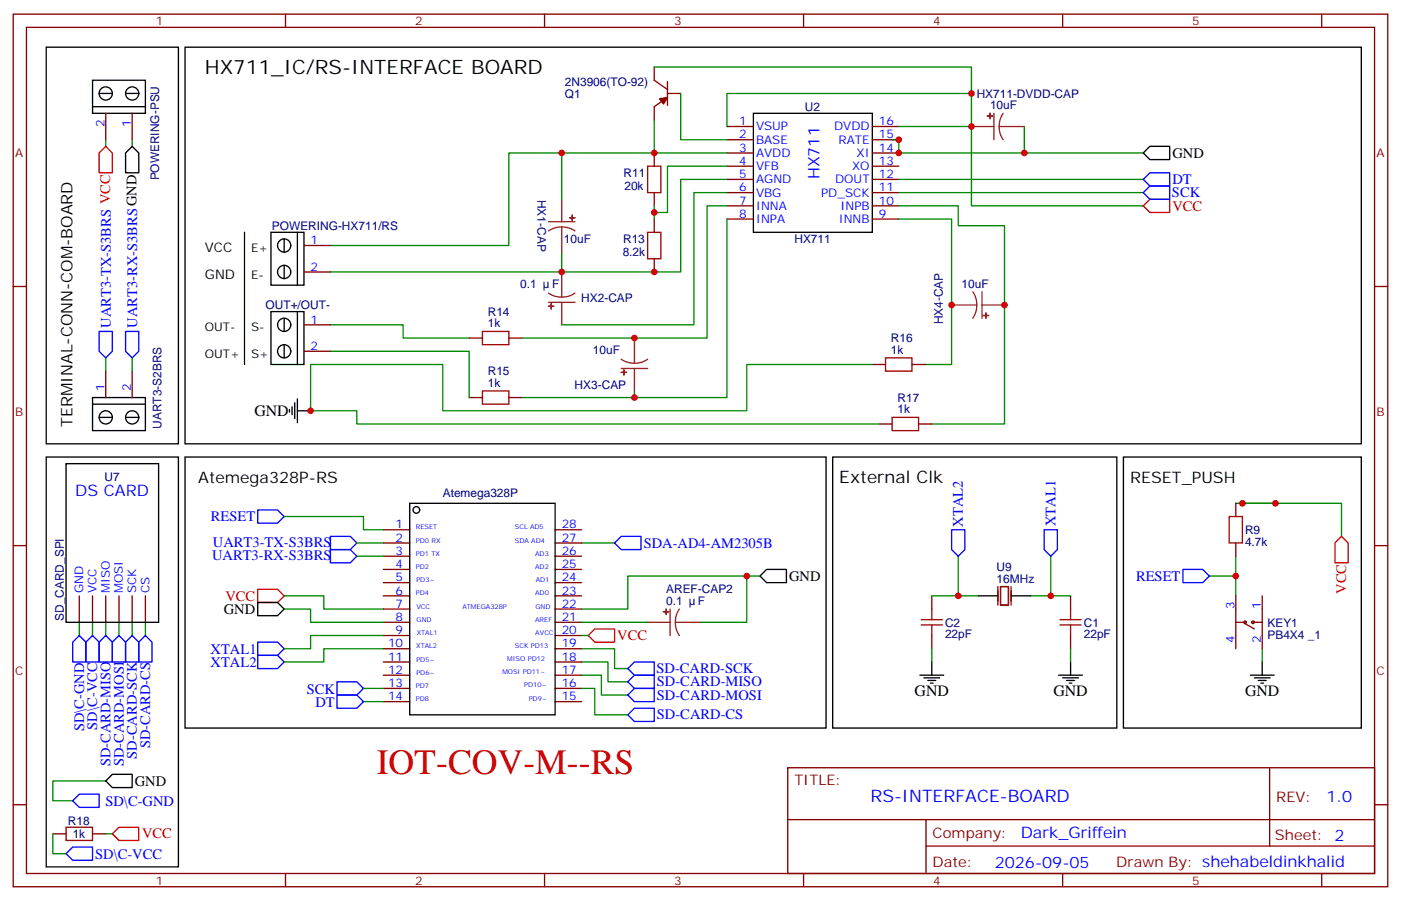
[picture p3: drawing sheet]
<svg xmlns="http://www.w3.org/2000/svg" width="374mm" height="240mm" viewBox="0 0 374 240" stroke-linecap="round" stroke-linejoin="round" font-family="sans-serif">
<g fill="none" stroke="#000" stroke-width=".35">
<path d="M12.3 12.6h35.3v105.8h-35.3zM49.4 12.6h314v105.8h-314zM24.7 21.4h14.1v8.8h-14.1zM24.7 28.5h14.1M26.5 24.9h3.5M33.5 24.9h3.5M35.3 39.1l1.7 1.7v5.3h-3.5v-5.3zM201.1 30.2h31.7v31.8h-31.7zM306.9 39.1h5.3v3.5h-5.3l-1.7-1.8zM65.3 62v35.3M72.3 62h8.8v14.1h-8.8zM75.8 63.7v3.6"/>
<path d="M75.8 70.8v3.5M79.4 62v14.1M72.3 83.1h8.8v14.2h-8.8zM75.8 84.9v3.5M75.8 92v3.5M79.4 83.1v14.2M24.7 106.1h14.1v8.8h-14.1zM24.7 107.8h14.1M26.5 111.4h3.5M33.5 111.4h3.5M77.3 109.3v.7M78 108.5v2.2"/>
<path d="M78.7 107.5v4.2M79.4 106.4v6.4M79.4 109.6h3.5M12.3 122h35.3v109.3h-35.3zM17.6 123.7h24.7v42.4h-24.7zM49.4 122h171.1v72.3h-171.1zM109.4 134.3h38.8v56.4h-38.8zM222.2 122h75.9v72.3h-75.9zM299.9 122h63.5v72.3h-63.5zM202.8 153.7l1.8-1.8h5.3v3.6h-5.3zM261.1 159h5.2M269.9 159h5.3"/>
<path d="M68.8 160.8h5.3l1.7 1.7-1.7 1.8h-5.3zM248.7 176.6v3.6M285.8 176.6v3.6M336.9 176.6v3.6M245.5 180.2h6.4M246.6 180.9h4.2M247.6 181.6h2.2M248.4 182.3h.7M282.6 180.2h6.3M283.6 180.9h4.3M284.7 181.6h2.1M285.4 182.3h.7"/>
<path d="M333.7 180.2h6.4M334.8 180.9h4.2M335.8 181.6h2.2M336.5 182.3h.8M28.2 208.4l1.8-1.8h5.3v3.5h-5.3z"/>
<circle cx="28.2" cy="24.9" r="1.76"/>
<circle cx="35.3" cy="24.9" r="1.76"/>
<circle cx="75.8" cy="72.6" r="1.76"/>
<circle cx="75.8" cy="65.5" r="1.76"/>
<circle cx="75.8" cy="93.7" r="1.76"/>
<circle cx="75.8" cy="86.7" r="1.76"/>
<circle cx="28.2" cy="111.4" r="1.76"/>
<circle cx="35.3" cy="111.4" r="1.76"/>
<circle cx="111.1" cy="136.1" r=".88"/>
</g>
<g fill="none" stroke="#008700" stroke-width=".35">
<path d="M174.6 17.9h84.7v7M28.2 37.3v1.8M35.3 37.3v1.8M174.6 32v8.8M181.7 24.9v12.4h12.3M194 33.8v-8.9h65.3v8.9M238.1 37.3h1.8v3.5h65.3M239.9 33.8h19.4v21.1h45.9M273.4 33.8v7M149.9 40.8v12.4M174.6 54.9v3.6M194 40.8h-58.2v24.7h-47.6"/>
<path d="M194 44.3h-15.8v12.4h-3.6M194 47.9h-12.3v24.7h-31.8v-5.3M194 58.5v47.6h-54.7M194 54.9h-5.3v35.3h-49.4M194 51.4h-8.8v35.3h-35.3M239.9 58.5h14.1v38.8h-7.1M239.9 54.9h15.9v5.3h12.3v52.9h-19.4M239.9 47.9h65.3M239.9 51.4h65.3M88.2 72.6h61.7M28.2 95.5v3.5M35.3 95.5v3.5"/>
<path d="M88.2 86.7h19.4v3.5h17.6M88.2 93.7h37v12.4M232.8 97.3h-33.5v12.3h-81.1v-12.3h-35.3v12.3h12.3v3.5h139.4M169.3 104.3v1.8M75.8 137.8h21.2v3.6h5.3M329.8 134.3h10.6M331.6 134.3h26.5v8.8M75.8 159h10.6v3.5h15.9M95.2 144.9h7.1M95.2 148.4h7.1M155.2 144.9h8.8M199.3 153.7v12.4h-12.3"/>
<path d="M202.8 153.7h-35.2v8.8h-12.4M248.7 159h12.4M255.8 148.4v10.6M275.2 159h10.6M280.5 148.4v10.6M322.8 153.7h7M329.8 148.4v10.6M21.2 166.1v3.5M24.7 166.1v3.5M28.2 166.1v3.5M31.7 166.1v3.5M35.3 166.1v3.5"/>
<path d="M38.8 166.1v3.5M75.8 162.5h7.1v3.6h19.4M102.3 173.1h-15.9v3.5h-10.6M102.3 169.6h-19.4v3.5h-7.1M155.2 173.1h8.8v5.3h3.6M155.2 176.6h7.1v5.3h5.3M155.2 169.6h1.8M155.2 166.1h17.7M248.7 173.1v3.5M285.8 173.1v3.5M336.9 173.1v3.5M97 187.2h5.3"/>
<path d="M97 183.7h5.3M155.2 180.2h5.3v5.3h7.1M155.2 183.7h3.5v7h8.9M28.2 208.4h-14.1v5.3h5.3M14.1 222.5v5.3h3.5M28.2 222.5h1.8"/>
</g>
<path d="M26.5 40.8l1.7-1.7 1.8 1.7v5.3h-3.5zM306.9 53.2h5.3v3.5h-5.3l-1.7-1.8zM68.8 157.2h5.3l1.7 1.8-1.7 1.8h-5.3zM358.1 143.1l1.7 1.8v5.3h-3.5v-5.3zM157 169.6l1.7-1.8h5.3v3.5h-5.3zM30 222.5l1.7-1.8h5.3v3.6h-5.3z" fill="none" stroke="#f00" stroke-width=".35"/>
<g fill="none" stroke="#00f" stroke-width=".35">
<path d="M305.2 51.4l1.7-1.8h5.3v3.6h-5.3zM306.9 46.1h5.3v3.5h-5.3l-1.7-1.7zM26.5 88.4h3.5v5.3l-1.8 1.8-1.7-1.8zM33.5 88.4h3.5v5.3l-1.7 1.8-1.8-1.8zM68.8 136.1h5.3l1.7 1.7-1.7 1.8h-5.3zM88.2 143.1h5.3l1.7 1.8-1.7 1.7h-5.3zM88.2 146.6h5.3l1.7 1.8-1.7 1.8h-5.3zM164 144.9l1.8-1.8h5.3v3.5h-5.3zM254 141.4h3.5v5.2l-1.7 1.8-1.8-1.8zM278.7 141.4h3.5v5.2l-1.7 1.8-1.8-1.8zM315.7 151.9h5.3l1.8 1.8-1.8 1.8h-5.3zM19.4 171.3l1.8-1.7 1.7 1.7v5.3h-3.5z"/>
<path d="M22.9 171.3l1.8-1.7 1.8 1.7v5.3h-3.6zM26.5 171.3l1.7-1.7 1.8 1.7v5.3h-3.5zM30 171.3l1.7-1.7 1.8 1.7v5.3h-3.5zM33.5 171.3l1.8-1.7 1.7 1.7v5.3h-3.5zM37 171.3l1.8-1.7 1.8 1.7v5.3h-3.6zM68.8 171.3h5.3l1.7 1.8-1.7 1.8h-5.3zM68.8 174.9h5.3l1.7 1.7-1.7 1.8h-5.3zM167.6 178.4l1.7-1.8h5.3v3.6h-5.3zM90 181.9h5.2l1.8 1.8-1.8 1.8h-5.2zM90 185.5h5.2l1.8 1.7-1.8 1.8h-5.2zM167.6 181.9l1.7-1.7h5.3v3.5h-5.3zM167.6 190.7l1.7-1.7h5.3v3.5h-5.3z"/>
<path d="M169.3 183.7h5.3v3.5h-5.3l-1.7-1.7zM19.4 213.7l1.8-1.8h5.3v3.5h-5.3zM17.6 227.8l1.8-1.8h5.3v3.6h-5.3z"/>
</g>
<g fill="none" stroke="#870000" stroke-width=".35">
<path d="M3.5 3.8h366.9v232.8h-366.9zM7.1 7.3h359.8v225.8h-359.8zM76.2 3.8v3.5M145.3 3.8v3.5M174.6 17.9v3.5l3.6 2.5M214.5 3.8v3.5M283.6 3.8v3.5M352.8 3.8v3.5M28.2 30.2v7.1M35.3 30.2v7.1M178.2 21.8v6.3M178.2 26l-3.6 2.5v3.5"/>
<path d="M178.2 24.9h3.5M194 33.8h7.1M194 37.3h7.1M232.8 33.8h7.1M232.8 37.3h7.1M174.6 40.8v3.5M174.6 51.4v3.5M174.6 58.5v3.5M194 40.8h7.1M194 44.3h7.1M194 47.9h7.1M194 51.4h7.1"/>
<path d="M194 54.9h7.1M194 58.5h7.1M232.8 40.8h7.1M232.8 44.3h7.1M232.8 47.9h7.1M232.8 51.4h7.1M232.8 54.9h7.1M232.8 58.5h7.1M3.5 76.4h3.6M81.1 72.6h7.1M81.1 65.5h7.1M174.6 69v3.6"/>
<path d="M366.9 76.4h3.5M28.2 99v7.1M35.3 99v7.1M81.1 93.7h7.1M81.1 86.7h7.1M125.2 90.2h3.6M135.8 90.2h3.5M232.8 97.3h3.6M243.4 97.3h3.5M125.2 106.1h3.6M135.8 106.1h3.5M234.6 113.1h3.5"/>
<path d="M245.2 113.1h3.5M329.8 134.3v3.5M3.5 145.6h3.6M21.2 159v7.1M24.7 159v7.1M28.2 159v7.1M31.7 159v7.1M35.3 159v7.1M38.8 159v7.1M102.3 141.4h7.1M102.3 144.9h7.1M102.3 148.4h7.1"/>
<path d="M102.3 151.9h7.1M102.3 155.5h7.1M102.3 159h7.1M148.2 141.4h7M148.2 144.9h7M148.2 148.4h7M148.2 151.9h7M148.2 155.5h7M148.2 159h7M248.7 159v3.5M285.8 159v3.5M329.8 144.9v3.5"/>
<path d="M329.8 159v14.1M336.9 159v14.1M366.9 145.6h3.5M102.3 162.5h7.1M102.3 166.1h7.1M102.3 169.6h7.1M102.3 173.1h7.1M102.3 176.6h7.1M148.2 162.5h7M148.2 166.1h7M148.2 169.6h7M148.2 173.1h7"/>
<path d="M148.2 176.6h7M248.7 169.6v3.5M285.8 169.6v3.5M329.8 166.1h2.5M332.3 166.4l2.5 1.4M334.4 166.1h2.5M102.3 180.2h7.1M102.3 183.7h7.1M102.3 187.2h7.1M148.2 180.2h7M148.2 183.7h7M148.2 187.2h7"/>
<path d="M3.5 214.7h3.6M210.3 204.9h156.6v28.2h-156.6zM210.3 218.7h156.5M247.2 218.7v14.1M338.9 204.9v20.9M366.9 214.7h3.5M14.1 222.5h3.5M24.7 222.5h3.5M76.2 233.1v3.5M145.3 233.1v3.5M214.5 233.1v3.5M247.2 225.8h119.6"/>
<path d="M283.6 233.1v3.5M352.8 233.1v3.5"/>
<circle cx="332.3" cy="166.1" r=".35"/>
<circle cx="334.4" cy="166.1" r=".35"/>
</g>
<g fill="none" stroke="#8c2424" stroke-width=".35">
<path d="M259.3 33.8h6M265.3 30.2v7.1M266.7 33.8l.2 1.8 .9 1.7M266.7 33.8h6.7M267.8 30.2l-.9 1.7-.2 1.9M146.4 59.2h7.1M149.9 53.2v6M146.4 78.2l1.7 .8 1.8 .3M149.9 60.6l-1.8 .2-1.7 .8M149.9 60.6l1.9 .2 1.7 .8M149.9 60.6v6.7M149.9 72.6v6.7"/>
<path d="M153.5 78.2l-1.7 .8-1.9 .3M259.6 77.9l.9 1.6 .2 1.9M262.1 77.9v7M146.4 80.7h7.1M149.9 80.7v6M165.8 95.8l1.7 .9 1.8 .2M165.8 98.3h7.1M169.3 90.2v6.7M169.3 98.3v6M172.9 95.8l-1.7 .9-1.9 .2M254 81.4h6.7M260.7 81.4l-.2 1.8-.9 1.7"/>
<path d="M262.1 81.4h6M172.9 166.1h6M178.9 162.5v7.1M180.3 166.1l.2 1.8 .8 1.7M180.3 166.1h6.7M181.3 162.5l-.8 1.7-.2 1.9"/>
</g>
<g fill="#8c2424" stroke="#8c2424" stroke-width=".35">
<path d="M177.8 162.5v1.4z"/>
<path d="M177.1 163.2l1.4 .1z"/>
<path d="M264.2 30.2l.1 1.4z"/>
<path d="M263.5 30.9l1.4 .1z"/>
<path d="M152 58.1h1.5z"/>
<path d="M152.7 57.4l.1 1.4z"/>
<path d="M146.4 81.7h1.4z"/>
<path d="M147.1 81v1.4z"/>
<path d="M165.8 99.3l1.4 .1z"/>
<path d="M166.5 98.7v1.4z"/>
<path d="M263.1 83.5l.1 1.4z"/>
<path d="M262.5 84.2h1.4z"/>
</g>
<g fill="none" stroke="#a10000" stroke-width=".35">
<path d="M172.9 44.3h3.5v7.1h-3.5zM172.9 62h3.5v7h-3.5zM128.8 88.4h7v3.6h-7zM236.4 95.5h7v3.5h-7zM128.8 104.3h7v3.5h-7zM238.1 111.4h7.1v3.5h-7.1zM328.1 137.8h3.5v7.1h-3.5zM245.9 166.8h5.6M245.9 165.3h5.6M248.7 162.5v2.8M248.7 166.8v2.8M282.9 166.8h5.7"/>
<path d="M282.9 165.3h5.7M285.8 162.5v2.8M285.8 166.8v2.8M17.6 220.7h7.1v3.6h-7.1z"/>
</g>
<path d="M266.3 156.5v5M267.1 156.5h2.1v5h-2.1zM269.9 156.5v5" fill="none" stroke="#871200" stroke-width=".35"/>
<path d="M176 26.4l2.2-.4-1.1 1.8z" fill="#870000" stroke="#870000" stroke-width=".35"/>
<g fill="#c00">
<circle cx="199.3" cy="153.7" r=".88"/>
<circle cx="329.8" cy="153.7" r=".88"/>
<circle cx="255.8" cy="159" r=".88"/>
<circle cx="280.5" cy="159" r=".88"/>
<circle cx="340.4" cy="134.3" r=".88"/>
<circle cx="331.6" cy="134.3" r=".88"/>
<circle cx="174.6" cy="56.7" r=".88"/>
<circle cx="174.6" cy="72.6" r=".88"/>
<circle cx="149.9" cy="72.6" r=".88"/>
<circle cx="169.3" cy="90.2" r=".88"/>
<circle cx="254" cy="81.4" r=".88"/>
<circle cx="268.1" cy="81.4" r=".88"/>
<circle cx="259.3" cy="24.9" r=".88"/>
<circle cx="239.9" cy="37.3" r=".88"/>
<circle cx="239.9" cy="40.8" r=".88"/>
<circle cx="273.4" cy="40.8" r=".88"/>
<circle cx="149.9" cy="40.8" r=".88"/>
<circle cx="174.6" cy="40.8" r=".88"/>
<circle cx="259.3" cy="33.8" r=".88"/>
<circle cx="169.3" cy="106.1" r=".88"/>
<circle cx="82.9" cy="109.6" r=".88"/>
</g>
<text font-size="9.5" fill="#c00" x="100.5" y="206.6">IOT-COV-M--RS</text>
<text font-size="5.3" x="54.7" y="19.6">HX711_IC/RS-INTERFACE BOARD</text>
<text font-size="4.6" x="224" y="129">External Clk</text>
<text font-size="4.6" fill="#00f" x="232.3" y="213.9">RS-INTERFACE-BOARD</text>
<g font-size="4.2" fill="#00f">
<text x="218.7" y="47.9" transform="rotate(-90 218.7 47.9)">HX711</text>
<text x="20.1" y="132.5">DS CARD</text>
<text x="354.1" y="214.1">1.0</text>
<text x="272.4" y="223.7">Dark_Griffein</text>
<text x="265.5" y="231.5">2026-09-05</text>
</g>
<g font-size="4.2">
<text x="19.3" y="113.9" transform="rotate(-90 19.3 113.9)">TERMINAL-CONN-COM-BOARD</text>
<text x="67.9" y="111">GND</text>
<text x="52.9" y="129">Atemega328P-RS</text>
<text x="301.6" y="129">RESET_PUSH</text>
<text x="244.1" y="185.8">GND</text>
<text x="281.2" y="185.8">GND</text>
<text x="332.3" y="185.8">GND</text>
</g>
<g font-size="3.9">
<text x="312.9" y="42.3">GND</text>
<text x="210.6" y="155">GND</text>
<text x="59.7" y="163.8">GND</text>
<text x="36" y="209.6">GND</text>
</g>
<g font-size="3.9" fill="#00f">
<text x="312.8" y="52.6">SCK</text>
<text x="312.9" y="49.1">DT</text>
<text x="29.6" y="87.5" transform="rotate(-90 29.6 87.5)">UART3-TX-S3BRS VCC</text>
<text x="36.6" y="87.5" transform="rotate(-90 36.6 87.5)">UART3-RX-S3BRSGND</text>
<text x="56.3" y="139.1">RESET</text>
<text x="257" y="140.5" transform="rotate(-90 257 140.5)">XTAL2</text>
<text x="281.7" y="140.4" transform="rotate(-90 281.7 140.4)">XTAL1</text>
<text x="56.6" y="149.6">UART3-RX-S3BRS</text>
<text x="56.8" y="146">UART3-TX-S3BRS</text>
<text x="171.8" y="146.1">SDA-AD4-AM2305B</text>
<text x="303.2" y="155">RESET</text>
<text x="56.2" y="174.4">XTAL1</text>
<text x="56.2" y="177.9">XTAL2</text>
<text x="175.2" y="179.6">SD-CARD-SCK</text>
<text x="81.9" y="185.1">SCK</text>
<text x="175.3" y="183.2">SD-CARD-MISO</text>
<text x="84.2" y="188.6">DT</text>
<text x="175.3" y="186.7">SD-CARD-MOSI</text>
<text x="175.3" y="192">SD-CARD-CS</text>
<text x="22.4" y="195.1" transform="rotate(-90 22.4 195.1)">SD\C-GND</text>
<text x="26" y="194.7" transform="rotate(-90 26 194.7)">SD\C-VCC</text>
<text x="36.5" y="202.4" transform="rotate(-90 36.5 202.4)">SD-CARD-SCK</text>
<text x="40.1" y="199.7" transform="rotate(-90 40.1 199.7)">SD-CARD-CS</text>
<text x="29.5" y="204.5" transform="rotate(-90 29.5 204.5)">SD-CARD-MISO</text>
<text x="33" y="204.5" transform="rotate(-90 33 204.5)">SD-CARD-MOSI</text>
<text x="28.1" y="214.9">SD\C-GND</text>
<text x="25.4" y="229.1">SD\C-VCC</text>
</g>
<g font-size="3.9" fill="#f00">
<text x="312.9" y="56.4">VCC</text>
<text x="60.2" y="160.2">VCC</text>
<text x="359.3" y="158.4" transform="rotate(-90 359.3 158.4)">VCC</text>
<text x="164.7" y="170.8">VCC</text>
<text x="37.9" y="223.7">VCC</text>
</g>
<g font-size="3.9" fill="#800">
<text x="212" y="209.4">TITLE:</text>
<text x="340.6" y="214.1">REV:</text>
<text x="248.9" y="223.6">Company:</text>
<text x="340.3" y="224.3">Sheet: 2</text>
<text x="248.9" y="231.3">Date:</text>
<text x="298" y="231.4">Drawn By: shehabeldinkhalid</text>
</g>
<g font-size="3.5">
<text x="54.7" y="67.3">VCC</text>
<text x="54.7" y="74.3">GND</text>
</g>
<g font-size="3.2" fill="#800">
<text x="41.6" y="6.8">1</text>
<text x="110.8" y="6.8">2</text>
<text x="179.9" y="6.8">3</text>
<text x="249.1" y="6.8">4</text>
<text x="318.2" y="6.8">5</text>
<text x="4.1" y="41.9">A</text>
<text x="367.4" y="41.9">A</text>
<text x="4.1" y="111">B</text>
<text x="367.4" y="111">B</text>
<text x="4.1" y="180.2">C</text>
<text x="367.4" y="180.2">C</text>
<text x="41.6" y="236.1">1</text>
<text x="110.8" y="236.1">2</text>
<text x="179.9" y="236.1">3</text>
<text x="249.1" y="236.1">4</text>
<text x="318.2" y="236.1">5</text>
</g>
<g font-size="3.2" fill="#000080">
<text x="150.8" y="23.1">2N3906(TO-92)</text>
<text x="150.8" y="26.3">Q1</text>
<text x="214.9" y="29.6">U2</text>
<text x="260.7" y="26.1">HX711-DVDD-CAP</text>
<text x="264.2" y="29.2">10uF</text>
<text x="166.4" y="47.3">R11</text>
<text x="42.5" y="48.2" transform="rotate(-90 42.5 48.2)">POWERING-PSU</text>
<text x="143.5" y="53.3" transform="rotate(90 143.5 53.3)">HX1-CAP</text>
<text x="166.7" y="50.8">20k</text>
<text x="72.6" y="61.4">POWERING-HX711/RS</text>
<text x="150.5" y="64.9">10uF</text>
<text x="166.3" y="64.9">R13</text>
<text x="212" y="64.9">HX711</text>
<text x="166.2" y="68.4">8.2k</text>
<text x="138.9" y="76.9">0.1</text>
<text x="147.3" y="76.9">F</text>
<text x="256.7" y="76.8">10uF</text>
<text x="70.9" y="82.5">OUT+/OUT-</text>
<text x="155.1" y="80.7">HX2-CAP</text>
<text x="130.2" y="87.4">1k</text>
<text x="130.2" y="84.2">R14</text>
<text x="251.6" y="86.5" transform="rotate(-90 251.6 86.5)">HX4-CAP</text>
<text x="158.3" y="94.5">10uF</text>
<text x="237.8" y="94.4">1k</text>
<text x="237.8" y="91.3">R16</text>
<text x="130.2" y="100.1">R15</text>
<text x="130.2" y="103.3">1k</text>
<text x="153.4" y="103.7">HX3-CAP</text>
<text x="239.5" y="107.1">R17</text>
<text x="239.5" y="110.3">1k</text>
<text x="43.1" y="114.4" transform="rotate(-90 43.1 114.4)">UART3-S2BRS</text>
<text x="27.9" y="128.4">U7</text>
<text x="118.2" y="132.5">Atemega328P</text>
<text x="332.3" y="142.5">R9</text>
<text x="332.3" y="145.7">4.7k</text>
<text x="266" y="155.5">16MHz</text>
<text x="266" y="152.3">U9</text>
<text x="177.8" y="161.5">0.1</text>
<text x="177.8" y="158.3">AREF-CAP2</text>
<text x="186.3" y="161.5">F</text>
<text x="17" y="165.7" transform="rotate(-90 17 165.7)">SD_CARD_SPI</text>
<text x="252.2" y="167.2">C2</text>
<text x="289.3" y="167.2">C1</text>
<text x="338.3" y="167.2">KEY1</text>
<text x="252.2" y="170.4">22pF</text>
<text x="289.3" y="170.4">22pF</text>
<text x="338.3" y="170.4">PB4X4 _1</text>
<text x="18.1" y="220.1">R18</text>
<text x="19.4" y="223.6">1k</text>
</g>
<g font-size="3.2" fill="#00f">
<text x="27.9" y="34" transform="rotate(-90 27.9 34)">2</text>
<text x="34.9" y="34" transform="rotate(-90 34.9 34)">1</text>
<text x="197.3" y="33.4">1</text>
<text x="201.8" y="34.8">VSUP</text>
<text x="222.6" y="34.8">DVDD</text>
<text x="234.6" y="33.4">16</text>
<text x="197.3" y="36.9">2</text>
<text x="197.3" y="40.5">3</text>
<text x="201.8" y="38.3">BASE</text>
<text x="201.8" y="41.9">AVDD</text>
<text x="223.8" y="38.3">RATE</text>
<text x="228.6" y="41.9">XI</text>
<text x="234.6" y="40.5">14</text>
<text x="234.6" y="36.9">15</text>
<text x="197.3" y="44">4</text>
<text x="197.3" y="47.5">5</text>
<text x="201.8" y="45.4">VFB</text>
<text x="227.5" y="45.4">XO</text>
<text x="234.6" y="47.5">12</text>
<text x="234.6" y="44">13</text>
<text x="197.3" y="51">6</text>
<text x="201.8" y="48.9">AGND</text>
<text x="201.8" y="52.5">VBG</text>
<text x="219.2" y="52.5">PD_SCK</text>
<text x="222.9" y="48.9">DOUT</text>
<text x="234.6" y="51">11</text>
<text x="197.3" y="54.6">7</text>
<text x="197.3" y="58.1">8</text>
<text x="201.8" y="56">INNA</text>
<text x="201.8" y="59.5">INPA</text>
<text x="223.9" y="59.5">INNB</text>
<text x="224.3" y="56">INPB</text>
<text x="234.6" y="58.1">9</text>
<text x="234.6" y="54.6">10</text>
<text x="82.9" y="65.2">1</text>
<text x="82.9" y="72.2">2</text>
<text x="82.9" y="86.3">1</text>
<text x="82.9" y="93.4">2</text>
<text x="27.9" y="104.3" transform="rotate(-90 27.9 104.3)">1</text>
<text x="34.9" y="104.3" transform="rotate(-90 34.9 104.3)">2</text>
<text x="105.6" y="141">1</text>
<text x="149.9" y="141">28</text>
<text x="105.6" y="144.5">2</text>
<text x="105.6" y="148.1">3</text>
<text x="149.9" y="148.1">26</text>
<text x="149.9" y="144.5">27</text>
<text x="105.6" y="151.6">4</text>
<text x="105.6" y="155.1">5</text>
<text x="149.9" y="155.1">24</text>
<text x="149.9" y="151.6">25</text>
<text x="22.2" y="158.3" transform="rotate(-90 22.2 158.3)">GND</text>
<text x="25.8" y="158.3" transform="rotate(-90 25.8 158.3)">VCC</text>
<text x="29.3" y="158.3" transform="rotate(-90 29.3 158.3)">MISO</text>
<text x="32.8" y="158.3" transform="rotate(-90 32.8 158.3)">MOSI</text>
<text x="36.3" y="158.3" transform="rotate(-90 36.3 158.3)">SCK</text>
<text x="39.9" y="158.3" transform="rotate(-90 39.9 158.3)">CS</text>
<text x="105.6" y="158.6">6</text>
<text x="149.9" y="158.6">23</text>
<text x="105.6" y="162.2">7</text>
<text x="105.6" y="165.7">8</text>
<text x="149.9" y="165.7">21</text>
<text x="149.9" y="162.2">22</text>
<text x="329.5" y="162.5" transform="rotate(-90 329.5 162.5)">3</text>
<text x="336.5" y="162.5" transform="rotate(-90 336.5 162.5)">1</text>
<text x="103.6" y="172.8">10</text>
<text x="105.6" y="169.2">9</text>
<text x="149.9" y="172.8">19</text>
<text x="149.9" y="169.2">20</text>
<text x="329.5" y="171.6" transform="rotate(-90 329.5 171.6)">4</text>
<text x="336.5" y="171.6" transform="rotate(-90 336.5 171.6)">2</text>
<text x="103.6" y="176.3">11</text>
<text x="103.6" y="179.8">12</text>
<text x="149.9" y="179.8">17</text>
<text x="149.9" y="176.3">18</text>
<text x="103.6" y="183.3">13</text>
<text x="149.9" y="183.3">16</text>
<text x="103.6" y="186.9">14</text>
<text x="149.9" y="186.9">15</text>
</g>
<g font-size="3.2">
<text x="67" y="67.3">E+</text>
<text x="67" y="74.3">E-</text>
<text x="54.7" y="88.4">OUT-</text>
<text x="67" y="88.4">S-</text>
<text x="54.7" y="95.5">OUT+</text>
<text x="67" y="95.5">S+</text>
</g>
<g font-size="1.8" fill="#00f">
<text x="111" y="141.3">RESET</text>
<text x="137.4" y="141.3">SCL AD5</text>
<text x="111" y="144.8">PD0 RX</text>
<text x="111" y="148.3">PD1 TX</text>
<text x="137.4" y="144.8">SDA AD4</text>
<text x="142.8" y="148.3">AD3</text>
<text x="111" y="151.8">PD2</text>
<text x="111.1" y="155.4">PD3~</text>
<text x="142.8" y="151.8">AD2</text>
<text x="143" y="155.4">AD1</text>
<text x="111" y="158.9">PD4</text>
<text x="142.8" y="158.9">AD0</text>
<text x="111.1" y="162.4">VCC</text>
<text x="111.2" y="166">GND</text>
<text x="123.4" y="162.4">ATMEGA328P</text>
<text x="142.8" y="166">AREF</text>
<text x="142.9" y="162.4">GND</text>
<text x="111.1" y="173">XTAL2</text>
<text x="111.2" y="169.5">XTAL1</text>
<text x="137.4" y="173">SCK PD13</text>
<text x="142.9" y="169.5">AVCC</text>
<text x="111.1" y="176.5">PD5~</text>
<text x="134.1" y="179.8">MOSI PD11~</text>
<text x="135.4" y="176.3">MISO PD12</text>
<text x="111" y="183.6">PD7</text>
<text x="111.1" y="180.1">PD6~</text>
<text x="139.9" y="183.3">PD10~</text>
<text x="111" y="187.1">PD8</text>
<text x="141.1" y="187.1">PD9~</text>
</g>
</svg>
